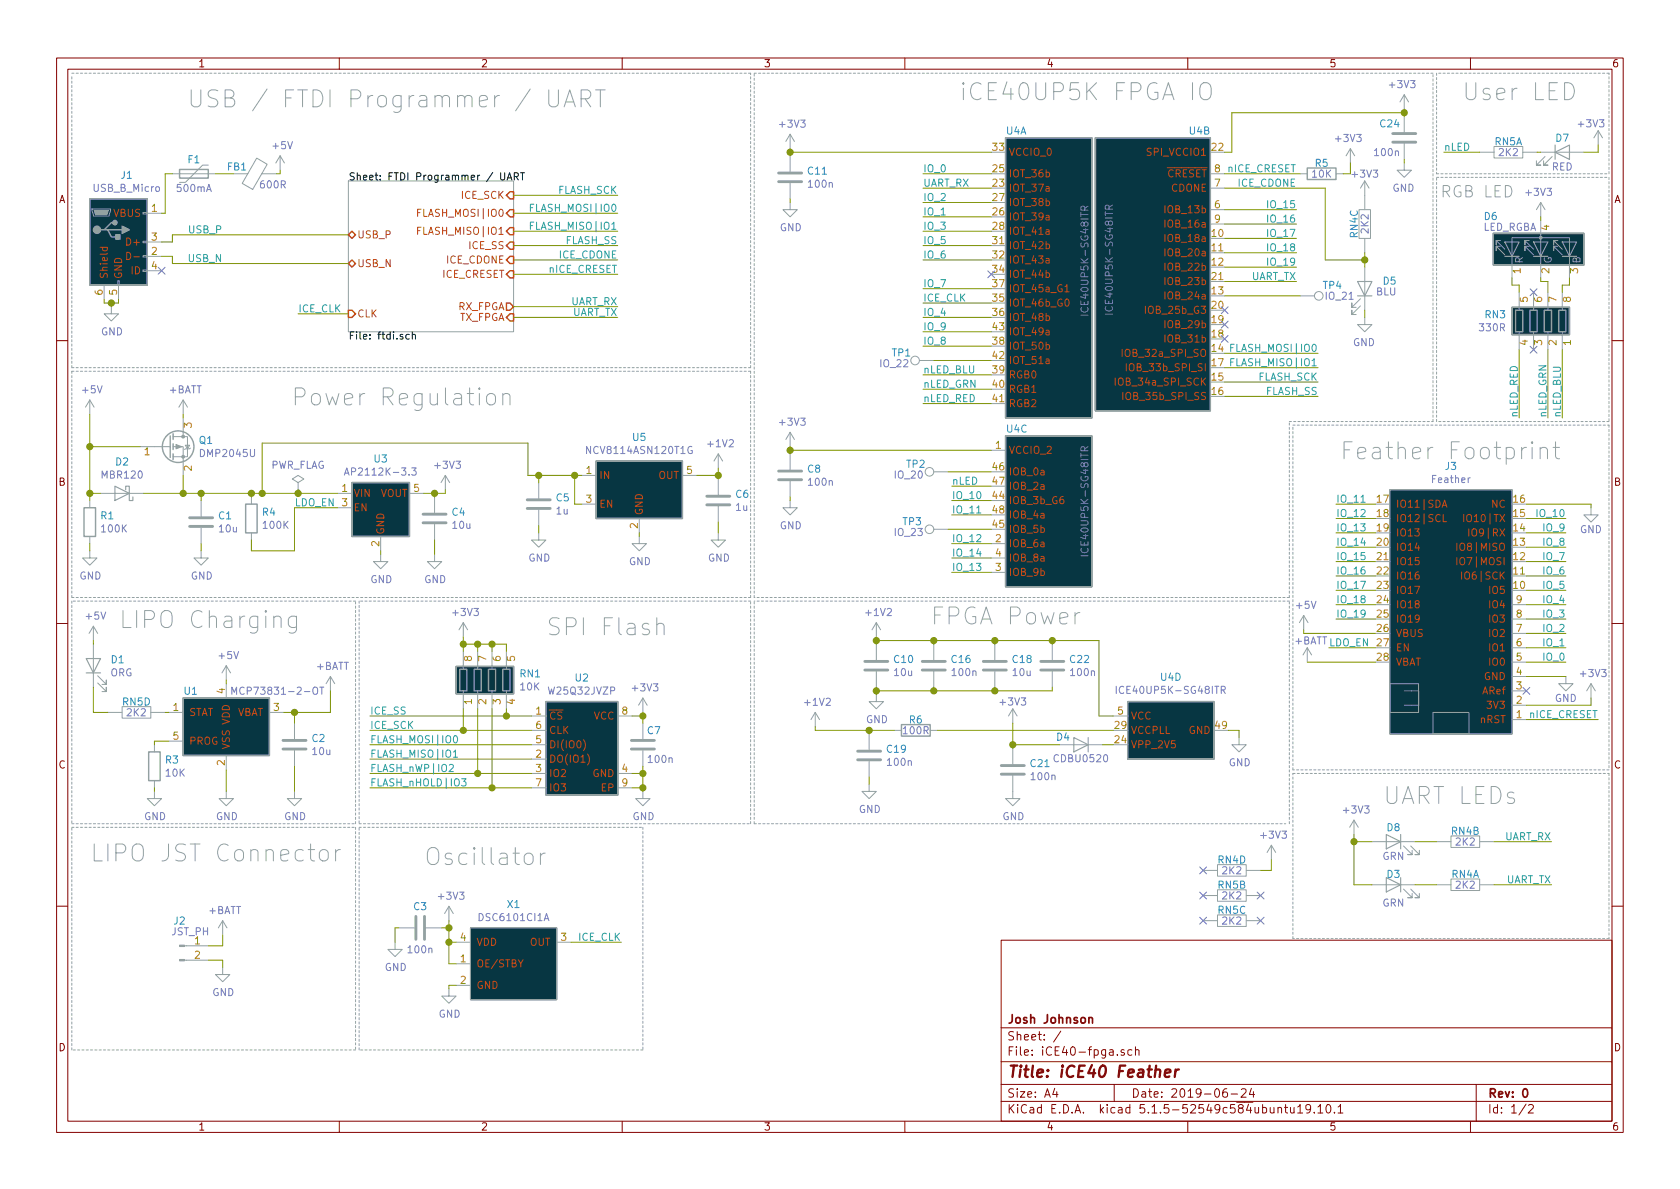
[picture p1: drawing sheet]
<svg xmlns="http://www.w3.org/2000/svg" width="297mm" height="210mm" viewBox="0 0 297 210" stroke-linecap="round" stroke-linejoin="round" font-family="sans-serif">
<g fill="none" stroke="#840000" stroke-width=".18">
<path d="M10 10.3h277v189.9h-277zM12 12.2h273v186.1h-273zM60 10.3v1.9M110 10.3v1.9M160 10.3v1.9M210 10.3v1.9M260 10.3v1.9M10 60.2h2M285 60.2h2M10 110.3h2M285 110.3h2M10 160.2h2"/>
<path d="M177 166.3h108v32h-108zM285 160.2h2M60 198.3v1.9M110 198.3v1.9M160 198.3v1.9M177 194.8h108M177 191.8h108M177 187.8h108M177 181.8h108M186.5 192.5l-.4 1h1M186.8 193v1M187.6 182.3l-1.3 2"/>
<path d="M197 191.8v3M197.6 186.5v.1M198.8 185.7l-.4-.1-.2 .2 .1 .2 .5 .2v.3h-.6M200.1 185.7l-.4-.1-.3 .3 .1 .6 .2 .1 .4-.1M200.8 185.7l.2-.1 .3 .1 .1 .9M200.8 185.1v1.5M210 198.3v1.9M216.9 192.5a.62 .62 0 0 0-.7 .7l.1 .7 .2 .1 .5-.1v-.5l-.1-.2-.4-.1-.3 .3M217.7 193.5h1.1M219.5 192.7l.2-.2h.3l.3 .2v.3v.2l-.9 .8h.9M221.3 192.5l-.4 1h.9M221.6 193v1"/>
<path d="M226 196l.2-.2 .3 .1 .1 .9M227.1 195.8h.6M227.3 195.3v1.3l.4 .2M228.2 195.8v.9l.4 .1 .2-.1M228.8 195.8v1M229.4 195.8l.5-.5v1.5M229.4 196.8h.9M231.7 196l-.1 .2a.48 .48 0 0 1-.7-.1v-.6a.48 .48 0 0 1 .7-.1v.1a1.19 1.19 0 0 1-.2 1.2l-.4 .1M232.4 196.7v.1M233 195.8l.5-.5v1.5M233 196.8h.9M234.6 195.4l.2-.1a.8 .8 0 0 1 .5 .8 .8 .8 0 0 1-.5 .7 1 1 0 0 1-.2-1.4z"/>
<path d="M235.9 196.7v.1M236.6 195.8l.4-.5v1.5M236.6 196.8h.8M260 198.3v1.9M261 191.8v6.5M269.8 195.2l-1.2 2M270.3 195.5l.2-.2h.3l.3 .5-.9 1h.9"/>
</g>
<path d="M192.5 180.1l.2-.2 .4 .1 .1 .9M269.4 192.7l.2-.2a.8 .8 0 0 1 .5 .8 .8 .8 0 0 1-.5 .7l-.2-.1-.2-.4z" fill="none" stroke="#840000" stroke-width=".3"/>
<path d="M206 189.8l.9-.2v-.4h-.8l-.2 1 .3 .2 .6-.1M207.9 189.1l-.2 1.3M208.4 189.1a.54 .54 0 0 0-.6 .4" fill="none" stroke="#840000" stroke-width=".41"/>
<g fill="none" stroke="#93a1a1" stroke-width=".18">
<path d="M97 15.9v2.4l.2 .3 .4 .3h.6l.4-.3 .1-.3v-2.4M99.7 18.9l1-3 1 3M100 18h1.4M102.7 17.5h1.2a.82 .82 0 0 0 .6-.8 .82 .82 0 0 0-.6-.8h-1.2v3M103.5 17.5l.9 1.4M105.3 15.9h1.7M106.1 15.9v3M212.3 15.1l.6-.5a1.02 1.02 0 0 1 1.2 1v1a1 1 0 0 1-1 1.1 1 1 0 0 1-1-1.1v-1zM248.3 16.8l.7 1.2M248.3 16.8v2.5M248.3 16.8l-.8 1.2M276.6 14.6a1.56 1.56 0 0 1 1.6 .8 1.56 1.56 0 0 1-.1 1.8l-.3 .3-.5 .1h-.7z"/>
<path d="M16.3 37h3.3v.2l-.3 1h-2.8zM25.3 37.6h.7v.2h-.7zM26 37.7h2.6M30.5 30.7h7.6M36.8 29.2h-1l-3 3.1h-1.1M41.3 30.7h2.5M45.4 28l1.8 1.1-2.5 4.4-1.9-1.1zM46.3 30.7h2.6M49.5 27.6l-.7 1.2M49.5 27.6v2.5M49.5 27.6l.8 1.2M61.6 32h29.2v26.7h-29.2z"/>
<path d="M139.7 35.8v1.3h1.3l-1.3 1.2-1.3-1.2h1.3M139.7 23.7v2.6M139.7 27.6v2.7M139.7 32.4v2.8M139.7 23.7l-.8 1.3M139.7 23.7l.8 1.3M214 30.7h2.5M214 37.1h2.5M214 33.3h2.5M214 39.6h2.5M229.9 30.7h1.2M236.2 30.7h1.3"/>
<path d="M238.8 26.3l.7 1.3M238.8 26.3v2.5M238.8 26.3l-.8 1.3M240.3 37.1h2v5.1h-2zM241.3 32v5.1M241.3 32l.8 1.3M241.3 32l-.8 1.3M248.3 28.8v1.3h-1.3l1.3 1.3 1.3-1.3h-1.3M248.3 20.6v2.8M248.3 25.4v2.8M261.6 26.9h2.6M264.2 25.9h5v2h-5z"/>
<path d="M269.2 26.9h2.6M272.4 26.9h7.6M272.4 35.8v2.5M272.4 39v10.1M272.4 35.8l.8 1.3M272.4 35.8l-.7 1.3M273.2 27.7l-1.5 1.5h.7h-.7v-.8M274.4 27.7l-1.5 1.5h.8h-.8v-.8M282.6 23.1l-.8 1.3M282.6 23.1v2.5M282.6 23.1l.7 1.3M18.4 50.4v2.6"/>
<path d="M19.7 54.2v1.3h1.3l-1.3 1.3-1.3-1.3h1.3M20.8 49.7h.3v.7h-.3zM21 50.4v2.6M25.3 47.7h.7v.3h-.7zM25.3 45.2h.7v.3h-.7zM25.3 42.7h.7v.2h-.7zM26 45.3h2.6M26 42.8h2.6M26 47.9h2.6M229.9 52.3h2.5M240.5 54.1l-1.5 1.5v-.7v.7h.8M240.5 52.8l-1.5 1.6v-.8v.8h.8"/>
<path d="M241.3 56.1v1.3h-1.3l1.3 1.3 1.3-1.3h-1.3M241.3 42.2v2.5M241.3 47.2v7.7M265.3 43.6h-.8v.7v-.7l1.6 1.5M265.3 42.5h-.8v.8v-.8l1.6 1.6M266.1 42.8h.1M267.3 49.1v-7.1h10.2v7.1M268.6 51.7v3.2M268.6 58.7v3.1M270.4 43.6h-.8v.7v-.7l1.5 1.5M270.4 42.5h-.8v.8v-.8l1.5 1.6M271.1 51.7v3.2"/>
<path d="M271.1 58.7v3.1M273.7 51.7v3.2M273.7 58.7v3.1M275.5 43.6h-.8v.7v-.7l1.5 1.5M275.5 42.5h-.8v.8v-.8l1.5 1.6M276.2 51.7v3.2M276.2 58.7v3.1M15.9 70.7v2.6M15.9 70.7l-.8 1.3M15.9 70.7l.7 1.3M24.8 79h5.3M30.6 79h1.8v5.1"/>
<path d="M30.6 77.2h2.5v3.6h-2.5M32.4 70.7l-.8 1.3M32.4 70.7v2.6M32.4 73.9v3.3M32.4 70.7l.7 1.3M32.8 78.7h.7l-.4 .7zM33.7 79.2l-.2 .2h-.7l-.2 .1M86.2 69.9a.81 .81 0 0 1 .8-.3 .81 .81 0 0 1 .6 .6v.8a.81 .81 0 0 1-.8 .6 .81 .81 0 0 1-.8-.6v-.8zM88.9 69.9a.74 .74 0 0 1 1.3 .1v1.6M88.9 69.6v2M139.7 76.4v2.6M139.7 76.4l-.8 1.3"/>
<path d="M139.7 76.4l.8 1.3M162.6 63.7h2.5M175.3 79.6h2.5M270.9 78.1l-.2 .2 .2 .1 .1-.1-.1-.2v.3M270.9 79.1v2M272.3 79.4a.76 .76 0 0 1 1.3 .1v1.6M272.3 79.1v2M274.6 79.1h1.1M275 78.1v2.6l.2 .3 .5 .1M15.9 97.4v1.3h1.2l-1.2 1.2-1.3-1.2h1.3M15.9 88.5v1.3M15.9 94.9v1.2"/>
<path d="M17.8 87.2h7.6M35.6 97.4v1.3h1.2l-1.2 1.2-1.3-1.2h1.3M35.6 88.5v2.8M35.6 93.3v2.8M44.4 87.9v1.2M44.4 94.2v1.3M52.7 85.3l1-.6-1-.6-1 .6 1 .6v1.3M52.7 86.6h.1M59.7 87.2h2.5M59.7 89.8h2.5M67.3 98v1.3h1.3l-1.3 1.3-1.3-1.3h1.3M67.3 94.9v2.5"/>
<path d="M72.4 87.2h2.5M76.8 98v1.3h1.3l-1.3 1.3-1.2-1.3h1.2M76.8 87.9v2.8M76.8 92.7v2.8M78.7 84.1l-.7 1.2M78.7 84.1v2.5M78.7 84.1l.8 1.2M95.2 94.2v1.3h1.3l-1.3 1.3-1.2-1.3h1.2M95.2 85.3v2.8M95.2 90.2v2.8M102.9 84.1h2.5M102.9 89.1h2.5"/>
<path d="M113 94.9v1.2h1.3l-1.3 1.3-1.2-1.3h1.2M113 91.7v2.5M120.6 84.1h2.6M127 94.2v1.3h1.3l-1.3 1.3-1.3-1.3h1.3M127 80.3l-.8 1.2M127 80.3v2.5M127 84.7v2.8M127 89.5v2.8M127 80.3l.8 1.2M139.7 88.5v1.3h1.3l-1.3 1.3-1.3-1.3h1.3M139.7 80.3v2.8M139.7 85.1v2.8"/>
<path d="M165.1 83.4h2.5M165.1 93.6h2.5M175.3 96.1h2.5M175.3 98.7h2.5M245.7 86.6h21.6v43.2h-21.6zM281.3 89.8v1.3h1.3l-1.3 1.2-1.3-1.2h1.3M16.5 110.7l-.8 1.3M16.5 110.7v2.6M16.5 113.9v7.6M16.5 110.7l.8 1.3M17.3 119.5l1.5 1.5v-.7v.7h-.8M40 117.7v2.6"/>
<path d="M40 117.7l-.8 1.3M40 117.7l.8 1.3M52.4 109v2.4a.84 .84 0 0 1-1.3 .4M52.4 109.1a.96 .96 0 0 0-1.3 .1l-.1 .3v.9l.1 .3a.96 .96 0 0 0 1.3 .1M58.4 119.6l-.7 1.3M58.4 119.6v2.6M58.4 119.6l.8 1.3M81.9 110.1l-.7 1.3M81.9 110.1v2.5M81.9 115.2v3.2M81.9 110.1l.8 1.3M84.5 115.2v3.2"/>
<path d="M87 115.2v3.2M89.5 115.2v3.2M116.1 110.5a.76 .76 0 0 1 1.3 .2v1.5M116.1 109.2v3M154.9 110.1l-.7 1.3M154.9 110.1v2.5M154.9 113.9v2.8M154.9 118.7v2.8M154.9 110.1l.8 1.3M165.1 113.9v2.8M165.1 118.7v2.8M175.3 101.2h2.5"/>
<path d="M175.9 113.9v2.8M175.9 118.7v2.8M186.1 113.9v2.8M186.1 118.7v2.8M190.9 108.3a.82 .82 0 0 0-.8 .6M230.5 108.8l-.8 1.3M230.5 108.8v2.6M230.5 108.8l.8 1.3M231.1 114.5l-.7 1.3M231.1 114.5v2.6M231.1 114.5l.8 1.3M267.3 119.6h2.6"/>
<path d="M267.3 117.1h2.6M267.3 114.5h2.6M267.3 112h2.6M267.3 109.5h2.6M267.3 106.9h2.6M276.9 119.6v1.3h1.2l-1.2 1.3-1.3-1.3h1.3M17.3 120.8l1.5 1.5v-.8v.8h-.8M19 126h2.6M21.6 125h5.1v2h-5.1zM26.7 126h2.5M27.3 139.9v1.3h1.3l-1.3 1.3-1.3-1.3h1.3M27.3 131.7v1.3"/>
<path d="M27.3 138v1.3M29.8 126h2.6M29.8 131.1h2.6M40 139.9v1.3h1.3l-1.3 1.3-1.3-1.3h1.3M40 120.9v2.5M40 133.6v2.5M47.6 126h2.6M52.1 139.9v1.3h1.2l-1.2 1.3-1.3-1.3h1.3M52.1 127.9v2.8M52.1 132.7v2.8M81.9 122.2v3.1M84.5 122.2v3.1"/>
<path d="M87 122.2v3.1M89.5 122.2v3.1M94 126.6h2.5M94 134.2h2.5M94 136.8h2.5M94 131.7h2.5M94 129.2h2.5M94 139.3h2.5M109.2 126.6h2.6M109.2 136.8h2.6M109.2 139.3h2.6M113.7 139.9v1.3h1.2l-1.2 1.3-1.3-1.3h1.3"/>
<path d="M113.7 123.4v2.6M113.7 127.9v2.8M113.7 132.7v2.8M113.7 123.4l-.8 1.3M113.7 123.4l.7 1.3M144.1 126l-.7 1.2M144.1 126v2.5M144.1 126l.8 1.2M153.7 138.7v1.2h1.2l-1.2 1.3-1.3-1.3h1.3M153.7 129.8v2.8M153.7 134.6v2.8M154.9 122.8v1.3h1.3l-1.3 1.2-1.2-1.2h1.2"/>
<path d="M158.1 129.2h1.3M164.5 129.2h1.2M179.1 137.2v4h1.2l-1.2 1.3-1.3-1.3h1.3M179.1 125.3v2.6M179.1 132.3v2.8M179.1 125.3l-.8 1.3M179.1 125.3l.7 1.3M187.3 131.7h7.6M196.8 126.6h2.6M219.1 130.4v1.3h1.2l-1.2 1.3-1.3-1.3h1.3M245.7 120.9h5.1v5.1h-5.1zM248.3 122.2h2.5v2.5h-2.5"/>
<path d="M253.4 126h6.3v3.8h-6.3zM267.3 124.7h2.6M267.3 122.2h2.6M267.3 127.2h2.6M281.3 120.9l-.8 1.3M281.3 120.9v2.5M281.3 120.9l.8 1.3M56.6 150.5a.81 .81 0 0 1 .8-.3 .81 .81 0 0 1 .6 .6v.9a.81 .81 0 0 1-.7 .6 .81 .81 0 0 1-.8-.6v-.9zM59.3 150.2v2M60.2 150.2a.77 .77 0 0 0-.9 .6M92.8 151.1a.81 .81 0 0 1 .8-.2 .81 .81 0 0 1 .7 .6v.8a.81 .81 0 0 1-.8 .6 .81 .81 0 0 1-.8-.6v-.8zM95.6 150.9v2"/>
<path d="M96.4 150.9a.77 .77 0 0 0-.8 .6M212.7 153.9h2.6M212.7 158.4h2.6M215.3 152.9h5v2h-5zM215.3 157.3h5v2.1h-5zM220.3 153.9h2.6M220.3 158.4h2.6M224.8 149.5l-.8 1.2M224.8 149.5v2.5M224.8 149.5l.8 1.2M239.4 145l-.8 1.3M239.4 145v2.6"/>
<path d="M239.4 145l.8 1.3M242.6 156.5h7.6M242.6 148.8h7.6M248.2 157.2l1.5 1.5h-.8h.8v-.7M248.2 149.6l1.5 1.5h-.8h.8v-.7M249.4 157.2l1.6 1.5h-.8h.8v-.7M249.4 149.6l1.6 1.5h-.8h.8v-.7M254 156.5h2.5M254 148.8h2.5M256.5 147.8h5.1v2.1h-5.1zM256.5 155.4h5.1v2.1h-5.1zM261.6 156.5h2.6"/>
<path d="M261.6 148.8h2.6M32.6 169.8h4.2M32.6 167.3h4.2M39.4 171.1v1.2h1.2l-1.2 1.3-1.3-1.3h1.3M39.4 162.8l-.8 1.3M39.4 162.8v2.5M39.4 162.8l.7 1.3M69.8 166.6v1.3h1.3l-1.3 1.3-1.2-1.3h1.2M70.5 164.1h2.8M75.3 164.1h2.8M79.4 174.9v1.2h1.2l-1.2 1.3-1.3-1.3h1.3M79.4 160.3l-.8 1.2"/>
<path d="M79.4 160.3v2.5M79.4 160.3l.7 1.2M80.6 170.4h2.6M80.6 174.2h2.6M80.6 166.6h2.6M83.2 164.1h15.2v12.7h-15.2zM98.4 166.6h2.6M212.7 162.8h2.6M215.3 161.8h5v2h-5zM220.3 162.8h2.6"/>
<circle cx="233.2" cy="52.3" r=".76"/>
<circle cx="161.8" cy="63.7" r=".76"/>
<circle cx="164.3" cy="83.4" r=".76"/>
<circle cx="164.3" cy="93.6" r=".76"/>
</g>
<path d="M88.5 30.6v1l.2 .2h.3l.2-.2v-1M89.7 31.8l.4-1.2 .4 1.2M89.8 31.5h.6M90.9 31.2h.6l.1-.5-.2-.1h-.5v1.2M91.2 31.2l.4 .6M92 30.6h.7M92.4 30.6v1.2M72.4 59.2l-.4-.1-.2 .3 .1 .5h.5M72.9 59.3l.2-.2 .3 .1 .1 .8M72.9 58.7v1.3" fill="none" stroke="#000" stroke-width=".18"/>
<path d="M90.2 33.9h.6v1.3h-.6l-.7-.7zM90.2 37.1h.6v1.2h-.6l-.7-.6zM61.6 54.9h.6l.7 .6-.7 .6h-.6zM61.6 41.5l.6-.6 .7 .6-.7 .7zM62.2 46l.7 .6-.7 .6-.6-.6zM89.5 53.6h.7l.6 .6-.6 .7h-.7zM90.2 55.5h.6v1.3h-.6l-.7-.7zM90.2 40.3h.6v1.2h-.6l-.7-.6zM90.2 42.8h.6v1.3h-.6l-.7-.7zM90.2 45.3h.6v1.3h-.6l-.7-.6zM90.2 47.9h.6v1.2h-.6l-.7-.6z" fill="none" stroke="#cb4b16" stroke-width=".25"/>
<g fill="none" stroke="#cb4b16" stroke-width=".18">
<path d="M73.8 37.6h.4M74.4 37h-.6v1.3M17.7 43.7h1.3M18.2 43.7l-.1 .4 .3 .2 .5-.1v-.5M22.4 44.6a.64 .64 0 0 1 .7 .7 .64 .64 0 0 1-.7 .6zM23.7 45.4h.9M73.8 40.8h.4M74.4 40.2h-.6v1.2M188.3 51.6h.7M197.2 66.8v1.3M198.4 61.8v1.2M198.5 69.4v1.3"/>
<path d="M199.1 64.3v1.3M255 89.7l.4-1.3 .4 1.3M255.1 89.4h.6M255.2 91v1.2h.6M257.6 96.1v1.2M257.6 98.6v1.3M258.8 91v1.2M259.7 93.5v1.3M258.4 101.1v1.3M103.1 130.8a1.47 1.47 0 0 1 0 1.9M103.9 133.3a1.47 1.47 0 0 1 0 2M91.6 169.7l.5 .7 .4-.7"/>
</g>
<g fill="none" stroke="#93a1a1" stroke-width=".2">
<path d="M275 26.9l2.5-1.3v2.6zM275 25.6v2.6M240 49.8h2.6l-1.3 2.5zM240 52.3h2.6M266.1 42.8h2.5l-1.3 2.5zM266.1 45.3h2.5M271.1 42.8h2.6l-1.3 2.5zM271.1 45.3h2.6M276.2 42.8h2.6l-1.3 2.5zM276.2 45.3h2.6M20.3 86l2.6 1.2-2.6 1.3zM22.2 86.6v-.6h.7v2.5h.6v-.6"/>
<path d="M15.2 116.5h2.6l-1.3 2.5zM15.2 119h2.6M189.9 130.4l2.5 1.3-2.5 1.3zM192.4 130.4v2.6M245.1 155.2l2.5 1.3-2.5 1.2zM245.1 147.6l2.5 1.2-2.5 1.3zM247.6 147.6v2.5M247.6 155.2v2.5"/>
</g>
<g fill="none" stroke="#93a1a1" stroke-width=".51">
<path d="M137.7 32.1h4M137.7 30.6h4M246.3 25.1h4M246.3 23.6h4M33.5 93.1h4.1M33.5 91.6h4.1M74.8 92.5h4.1M74.8 90.9h4.1M93.2 89.9h4.1M93.2 88.4h4.1M125 89.3h4M125 87.8h4"/>
<path d="M137.7 84.8h4M137.7 83.3h4M152.9 118.5h4.1M152.9 117h4.1M163.1 118.5h4M163.1 117h4M173.9 118.5h4M173.9 117h4M184 118.5h4.1M184 117h4.1M50 132.5h4.1M50 130.9h4.1"/>
<path d="M111.6 132.5h4.1M111.6 130.9h4.1M151.6 134.4h4.1M151.6 132.8h4.1M177 136.9h4.1M177 135.4h4.1M73.5 162v4.1M75.1 162v4.1"/>
</g>
<g fill="#073642" stroke="#073642" stroke-width=".18">
<path d="M96.5 124.1h12.7v16.5h-12.7z"/>
<path d="M245.7 86.6h21.6v43.2h-21.6z"/>
<path d="M264 41.3h16v5.6h-16z"/>
<path d="M193.7 24.4h20.3v48.2h-20.3z"/>
<path d="M199.4 124.1h15.2v10.1h-15.2z"/>
<path d="M177.8 77.1h15.2v26.7h-15.2z"/>
<path d="M32.4 123.4h15.2v10.2h-15.2z"/>
<path d="M83.2 164.1h15.2v12.7h-15.2z"/>
<path d="M267.3 54.4h10.2v4.8h-10.2z"/>
<path d="M177.8 24.4h15.2v49.5h-15.2z"/>
<path d="M62.2 85.3h10.2v9.6h-10.2z"/>
<path d="M105.4 81.5h15.2v10.2h-15.2z"/>
<path d="M15.9 35.2h10.1v15.2h-10.1z"/>
<path d="M80.6 117.9h10.2v4.8h-10.2z"/>
</g>
<g fill="none" stroke="#93a1a1" stroke-width=".25">
<path d="M15.9 35.2h10.1v15.2h-10.1zM20.3 39.4h-.6l-1.3 1.2h-.6M31.7 30h5.1v1.5h-5.1zM177.8 24.4h15.2v49.5h-15.2zM193.7 24.4h20.3v48.2h-20.3zM231.1 29.7h5.1v2h-5.1zM18.4 40.6h.6l.7 1.3h1.3M19 40.6h2.6M264 41.3h16v5.6h-16zM267.3 54.4h10.2v4.8h-10.2zM268 54.9h1.2v3.8h-1.2zM270.5 54.9h1.3v3.8h-1.3z"/>
<path d="M273 54.9h1.3v3.8h-1.3zM275.6 54.9h1.3v3.8h-1.3zM30.1 77.1v3.8M30.6 76.7v1M30.6 78.5v1M177.8 77.1h15.2v26.7h-15.2zM14.9 89.8h2v5.1h-2zM30.6 80.3v1M43.4 89.1h2.1v5.1h-2.1zM62.2 85.3h10.2v9.6h-10.2zM105.4 81.5h15.2v10.2h-15.2zM80.6 117.9h10.2v4.8h-10.2z"/>
<path d="M81.3 118.4h1.2v3.8h-1.2zM83.8 118.4h1.3v3.8h-1.3zM86.4 118.4h1.2v3.8h-1.2zM88.9 118.4h1.3v3.8h-1.3zM26.3 133h2v5h-2zM32.4 123.4h15.2v10.2h-15.2zM96.5 124.1h12.7v16.5h-12.7zM159.4 128.1h5.1v2.1h-5.1zM199.4 124.1h15.2v10.1h-15.2z"/>
<circle cx="31.5" cy="79" r="2.79"/>
</g>
<g fill="#93a1a1" stroke="#93a1a1" stroke-width=".18">
<path d="M16.6 37.2h2.6l-.3 .8h-2z"/>
<path d="M31.7 169.7h.9v.2h-.9z"/>
<path d="M31.7 167.1h.9v.3h-.9z"/>
<path d="M31.1 78.6l1 .4-1 .4z"/>
<circle cx="272.4" cy="42" r=".25"/>
<circle cx="32.4" cy="80.8" r=".25"/>
<circle cx="32.4" cy="77.2" r=".25"/>
</g>
<g fill="none" stroke="#6c71c4" stroke-width=".18">
<path d="M191.8 37.2l-.1-.7h-.5l-.1 .2v.5h1.3M192.4 36.4l-.6 .4M196.1 37l-.1-.6-.4-.1-.2 .2v.5h1.3M196.7 36.3l-.6 .4M28 47.3l1.2 1.2M29.2 47.3l-1.2 1.2M174.7 47.9l1.2 1.2M175.9 47.9l-1.2 1.2M191.1 55.7h1.3M195.4 55.5h1.3M215.9 56.8l1.2 1.2M215.9 54.2l1.2 1.3"/>
<path d="M215.9 59.3l1.2 1.2M217.1 56.8l-1.2 1.2M217.1 54.2l-1.2 1.3M217.1 59.3l-1.2 1.2M270.5 51.1l1.3 1.2M271.8 51.1l-1.3 1.2M122.3 79a.59 .59 0 0 0-.7 .6 .59 .59 0 0 0 .7 .6l.1-.5h-.3M191.8 79.7l-.1-.6-.5-.1-.1 .2v.5h1.3M192.4 79l-.6 .4M270.5 61.2l1.3 1.3M271.8 61.2l-1.3 1.3M60.9 84l.4-1.3 .4 1.3"/>
<path d="M61 83.7h.6M72.8 82.7h.8l-.4 .5 .3 .2v.5l-.1 .1-.6-.1M191.1 98.3h1.3M41 122.8v-1.3l.4 .9 .4-.9v1.3M56.5 121.5h.8M56.9 121.5v1.3M197.4 121.4v1.2M215.9 122h.6l.1-.5-.2-.1h-.5v1.2M216.2 122l.4 .6M269.3 121.6l1.2 1.2M270.5 121.6l-1.2 1.2M212.1 153.3l1.2 1.2"/>
<path d="M212.1 157.8l1.2 1.2M213.3 153.3l-1.2 1.2M213.3 157.8l-1.2 1.2M222.3 157.8l1.2 1.2M223.5 157.8l-1.2 1.2M212.1 162.2l1.2 1.2M213.3 162.2l-1.2 1.2M222.3 162.2l1.2 1.2M223.5 162.2l-1.2 1.2"/>
</g>
<g fill="#93a1a1" stroke="#93a1a1" stroke-width=".25">
<path d="M20.4 41.5h.8v.8h-.8z"/>
<path d="M21.6 40l1.3 .6-1.3 .7z"/>
<circle cx="17.1" cy="40.6" r=".63"/>
<circle cx="20.3" cy="39.4" r=".38"/>
</g>
<g fill="none" stroke="#93a1a1" stroke-width=".18" stroke-dasharray=".4 .4">
<path d="M12.7 12.9h120M12.7 13.6v51.4M133.3 12.9h120.1M254 12.9v17.8M284.5 12.9h-30.5M254 31.4h30.5M254 30.7h30.5M284.5 31.4v43.1M284.5 30.7v-17.8M12.7 65.7v40M12.7 65.7h120M12.7 65h120"/>
<path d="M132.7 65.7v40M132.7 65v-52.1M228 74.5h25.4M228.6 75.2h55.9M253.4 74.5v-61.6M254 74.5v-43.1M284.5 74.5h-30.5M284.5 75.2v60.9M12.7 106.3v39.4M62.9 106.3h-50.2M63.5 106.3v39.4M132.7 105.7h-120"/>
<path d="M132.7 106.3h-69.2M133.3 105.7v-92.8M228 105.7h-94.7M228 105.7v-31.2M228 106.3h-94.7M228.6 136.8h55.9M228.6 136.1v-60.9M284.5 136.8v29.2M284.5 136.1h-55.9M12.7 145.7h50.2M12.7 146.3h50.2M62.9 146.3v39.4"/>
<path d="M62.9 145.7v-39.4M63.5 146.3h50.2M63.5 145.7h69.2M113.7 146.3v39.4M132.7 145.7v-39.4M133.3 145.7h94M133.3 145.7v-39.4M228 145.7v-39.4M228.6 166v-29.2M284.5 166h-55.9M12.7 185.7v-39.4M62.9 185.7h-50.2"/>
<path d="M63.5 185.7v-39.4M113.7 185.7h-50.2"/>
</g>
<g fill="none" stroke="#859900" stroke-width=".18">
<path d="M248.3 19.3v1.3M248.3 19.9h-30.5v7h-1.3M30.5 30.7h-1.3v7h-.6M38.1 30.7h3.2M49.5 30.1v.6h-.6M90.8 34.5h18.4M90.8 37.7h18.4M139.7 26.3v1.3M139.7 35.2v.6M139.7 26.9h35.6M163.2 30.7h12.1M163.2 33.3h12.1"/>
<path d="M163.2 35.8h12.1M163.2 38.3h12.1M216.5 30.7h13.4M216.5 33.3h17.8v12.7h7M216.5 37.1h12.7M216.5 39.6h12.7M238.8 28.8v1.9h-1.3M248.3 28.2v.6M255.3 26.9h6.3M271.8 26.9h.6M272.4 38.3v.7M282.6 25.6v1.3h-2.6"/>
<path d="M18.4 53v.6h2.6v-.6M19.7 53.6v.6M28.6 45.3h1.9v1.3h31.1M52.7 55.5h8.9M61.6 41.5h-31.1v1.3h-1.9M90.8 56.1h18.4M90.8 54.2h18.4M90.8 46h18.4M90.8 43.4h18.4M90.8 40.9h18.4M90.8 48.5h18.4M163.2 56.1h12.1"/>
<path d="M163.2 46h12.1M163.2 43.4h12.1M163.2 40.9h12.1M163.2 51h12.1M163.2 58.7h12.1M163.2 53.6h12.1M216.5 49.8h12.7M216.5 52.3h13.4M216.5 42.2h12.7M216.5 44.7h12.7M216.5 47.2h12.7M241.3 44.7v2.5"/>
<path d="M241.3 54.9v1.2M267.3 49.1v1.3h1.3v1.3M272.4 49.1v.7h1.3v1.9M277.5 49.1v1.3h-1.3v1.3M15.9 79h8.9M15.9 73.3v15.2M32.4 73.3v.6M139.7 79.6h35.6M139.7 79v1.3M163.2 61.2h12.1M163.2 71.4h12.1M163.2 68.8h12.1"/>
<path d="M163.2 66.3h12.1M165.1 63.7h10.2M216.5 65h16.5M216.5 70.1h16.5M216.5 62.5h16.5M216.5 67.6h16.5M268.6 61.8v12.1M273.7 61.8v12.1M276.2 61.8v12.1M15.9 87.2h1.9M15.9 96.1v1.3M25.4 87.2h34.3"/>
<path d="M32.4 84.1v3.1M35.6 87.2v1.3M35.6 96.1v1.3M44.4 87.2v.7M52.7 86.6v.6M59.7 89.8h-7.6v7.6h-7.7v-1.9M67.3 97.4v.6M76.8 87.2v.7M76.8 95.5v2.5M78.7 86.6v.6h-3.8M95.2 84.1v1.2M95.2 93v1.2"/>
<path d="M101.6 84.1v5h1.3M102.9 84.1h-9.6v-5.7h-46.9v8.8M113 94.2v.7M123.2 84.1h3.8M127 82.8v1.9M127 92.3v1.9M139.7 87.9v.6M167.6 83.4h7.7M167.6 93.6h7.7M168.3 98.7h7M168.3 88.5h7M168.3 86h7"/>
<path d="M168.3 91.1h7M168.3 96.1h7M236.2 89.1h7M236.2 94.2h7M236.2 96.8h7M236.2 91.7h7M236.2 99.3h7M269.9 89.1h11.4v.7M269.9 94.2h7M269.9 96.8h7M269.9 91.7h7M269.9 99.3h7"/>
<path d="M16.5 113.3v.6M81.9 113.9h7.6v1.3M81.9 112.6v2.6M84.5 113.9v1.3M87 113.9v1.3M154.9 113.3h39.4v13.3h2.5M154.9 112.6v1.3M165.1 113.3v.6M168.3 101.2h7M175.9 113.3v.6M186.1 113.3v.6M230.5 111.4v.6h12.7"/>
<path d="M231.1 117.1h12.1M234.9 114.5h8.3M236.2 109.5h7M236.2 101.8h7M236.2 104.4h7M236.2 106.9h7M269.9 117.1h7M269.9 114.5h7M269.9 112h7M269.9 109.5h7M269.9 101.8h7M269.9 104.4h7"/>
<path d="M269.9 106.9h7M269.9 119.6h7M16.5 121.5v4.5h2.5M27.3 139.3v.6M29.2 126h.6M29.8 131.1h-2.5v.6M40 120.3v.6M40 136.1v3.8M52.1 126v1.9M52.1 135.5v4.4M58.4 122.2v3.8h-8.2M65.4 129.2h28.6"/>
<path d="M65.4 126.6h28.6M65.4 136.8h28.6M65.4 139.3h28.6M65.4 134.2h28.6M65.4 131.7h28.6M81.9 125.3v3.9M84.5 125.3v11.5M87 125.3v14M89.5 125.3v1.3M111.8 126.6h1.9M111.8 136.8h1.9M111.8 139.3h1.9"/>
<path d="M113.7 126v1.9M113.7 135.5v4.4M144.1 128.5v.7h14M153.7 129.2v.6M153.7 137.4v1.3M154.9 121.5v1.3M165.1 121.5v.7M165.7 129.2h31.1M175.9 121.5v.7M179.1 127.9v4.4M179.1 131.7h8.2M186.1 121.5v.7h-31.2"/>
<path d="M194.9 131.7h1.9M217.2 129.2h1.9v1.2M269.9 127.2h12.7M281.3 123.4v1.3h-11.4M224.8 152v1.9h-1.9M239.4 148.8h3.2M239.4 147.6v8.9h3.2M250.2 148.8h3.8M250.2 156.5h3.8M264.2 148.8h10.1M264.2 156.5h10.1M36.8 169.8h2.6v1.3"/>
<path d="M39.4 165.3v2h-2.6M70.5 164.1h-.7v2.5M78.1 164.1h1.3M79.4 162.8v7.6h1.2M79.4 166.6h1.2M80.6 174.2h-1.2v.7M101 166.6h8.9"/>
</g>
<g fill="none" stroke="#2aa198" stroke-width=".18">
<path d="M93.8 36.7h.4M93.8 39.9h.4M94.4 36.1h-.6v1.3M94.4 39.3h-.6v1.3M217.6 64h.4M217.6 61.5h.4M218.2 63.4h-.6v1.3M218.2 60.9h-.6v1.2M172.7 90.7h.7M240.6 88.8h.8M79.5 135.3l.4-.1 .3 .3-.1 .2-.7 .7h.8M80.2 133l.3-.4v1.3"/>
<path d="M80.2 133.9h.7M80.3 130.2l.2-.1a.67 .67 0 0 1 .4 .6 .67 .67 0 0 1-.4 .7 .83 .83 0 0 1-.2-1.2zM81.6 137.7h.8l-.4 .5 .3 .1v.6l-.1 .1-.6-.1"/>
</g>
<g fill="#859900" stroke="#859900" stroke-width=".25">
<circle cx="46.4" cy="87.2" r=".51"/>
<circle cx="19.7" cy="53.6" r=".51"/>
<circle cx="239.4" cy="148.8" r=".51"/>
<circle cx="101.6" cy="84.1" r=".51"/>
<circle cx="139.7" cy="26.9" r=".51"/>
<circle cx="52.1" cy="126" r=".51"/>
<circle cx="52.7" cy="87.2" r=".51"/>
<circle cx="241.3" cy="46" r=".51"/>
<circle cx="15.9" cy="87.2" r=".51"/>
<circle cx="15.9" cy="79" r=".51"/>
<circle cx="32.4" cy="87.2" r=".51"/>
<circle cx="35.6" cy="87.2" r=".51"/>
<circle cx="44.5" cy="87.2" r=".51"/>
<circle cx="81.9" cy="129.2" r=".51"/>
<circle cx="89.5" cy="126.6" r=".51"/>
<circle cx="127" cy="84.1" r=".51"/>
<circle cx="179.1" cy="131.7" r=".51"/>
<circle cx="175.9" cy="113.3" r=".51"/>
<circle cx="186.1" cy="113.3" r=".51"/>
<circle cx="175.9" cy="122.2" r=".51"/>
<circle cx="165.1" cy="122.2" r=".51"/>
<circle cx="165.1" cy="113.3" r=".51"/>
<circle cx="154.9" cy="113.3" r=".51"/>
<circle cx="139.7" cy="79.6" r=".51"/>
<circle cx="154.9" cy="122.2" r=".51"/>
<circle cx="81.9" cy="113.9" r=".51"/>
<circle cx="95.3" cy="84.1" r=".51"/>
<circle cx="153.7" cy="129.2" r=".51"/>
<circle cx="76.8" cy="87.2" r=".51"/>
<circle cx="84.5" cy="113.9" r=".51"/>
<circle cx="248.3" cy="19.9" r=".51"/>
<circle cx="87" cy="113.9" r=".51"/>
<circle cx="113.7" cy="126.6" r=".51"/>
<circle cx="113.7" cy="136.8" r=".51"/>
<circle cx="79.4" cy="166.6" r=".51"/>
<circle cx="84.5" cy="136.8" r=".51"/>
<circle cx="87" cy="139.3" r=".51"/>
<circle cx="79.4" cy="164.1" r=".51"/>
<circle cx="113.7" cy="139.3" r=".51"/>
</g>
<g font-size="4.2" fill="#93a1a1">
<text x="169.5" y="17.8">iCE40UP5K FPGA IO</text>
<text x="258.4" y="17.8">User LED</text>
<text x="33" y="19">USB / FTDI Programmer / UART</text>
<text x="51.4" y="71.7">Power Regulation</text>
<text x="236.9" y="81.3">Feather Footprint</text>
<text x="21" y="111.1">LIPO Charging</text>
<text x="96.5" y="112.4">SPI Flash</text>
<text x="164.5" y="110.5">FPGA Power</text>
<text x="244.5" y="142.2">UART LEDs</text>
<text x="15.9" y="152.4">LIPO JST Connector</text>
<text x="74.9" y="153">Oscillator</text>
</g>
<text font-size="2.8" fill="#93a1a1" x="254.6" y="34.9">RGB LED</text>
<text font-size="2.8" fill="#840000" x="178" y="190.5">Title: iCE40 Feather</text>
<g font-size="2.1" fill="#840000">
<text x="178" y="184">Sheet: /</text>
<text x="178" y="181">Josh Johnson</text>
<text x="178" y="186.7">File: iCE40-fpga.sch</text>
<text x="178" y="196.9">KiCad E.D.A. kicad 5.1.5-52549c584ubuntu19.10.1</text>
<text x="178" y="194.1">Size: A4</text>
<text x="200" y="194.1">Date: 2019-06-24</text>
<text x="263" y="194.1">Rev: 0</text>
<text x="263" y="196.9">Id: 1/2</text>
</g>
<g font-size="1.8" fill="#840000">
<text x="35" y="11.9">1</text>
<text x="85" y="11.9">2</text>
<text x="135" y="11.9">3</text>
<text x="185" y="11.9">4</text>
<text x="235" y="11.9">5</text>
<text x="285" y="11.9">6</text>
<text x="10.4" y="35.9">A</text>
<text x="285.4" y="35.9">A</text>
<text x="10.4" y="85.9">B</text>
<text x="285.4" y="85.9">B</text>
<text x="10.4" y="135.9">C</text>
<text x="285.4" y="135.9">C</text>
<text x="10.4" y="185.9">D</text>
<text x="285.4" y="185.9">D</text>
<text x="35" y="199.9">1</text>
<text x="85" y="199.9">2</text>
<text x="135" y="199.9">3</text>
<text x="185" y="199.9">4</text>
<text x="235" y="199.9">5</text>
<text x="285" y="199.9">6</text>
</g>
<g font-size="1.8" fill="#6c71c4">
<text x="245.8" y="15.6">+3V3</text>
<text x="138" y="22.6">+3V3</text>
<text x="279.2" y="22.5">+3V3</text>
<text x="48.3" y="26.4">+5V</text>
<text x="236.3" y="25.1">+3V3</text>
<text x="243.2" y="27.6">100n</text>
<text x="265.1" y="27.6">2K2</text>
<text x="16.6" y="33.9">USB_B_Micro</text>
<text x="31.4" y="34">500mA</text>
<text x="46.2" y="33.3">600R</text>
<text x="143.1" y="33.2">100n</text>
<text x="232.1" y="31.4">10K</text>
<text x="239.2" y="31.4">+3V3</text>
<text x="246.2" y="33.9">GND</text>
<text x="270" y="34.6">+3V3</text>
<text x="274.4" y="30.1">RED</text>
<text x="137.9" y="40.9">GND</text>
<text x="242" y="41.2" transform="rotate(-90 242 41.2)">2K2</text>
<text x="262.1" y="40.8">LED_RGBA</text>
<text x="234.4" y="53">IO_21</text>
<text x="243.3" y="52.2">BLU</text>
<text x="17.9" y="59.3">GND</text>
<text x="192.5" y="54.9" transform="rotate(-90 192.5 54.9)">ICE40UP5K-SG48ITR</text>
<text x="196.8" y="54.7" transform="rotate(-90 196.8 54.7)">ICE40UP5K-SG48ITR</text>
<text x="261.7" y="58.6">330R</text>
<text x="155.7" y="64.9">IO_22</text>
<text x="239.2" y="61.2">GND</text>
<text x="14.7" y="69.6">+5V</text>
<text x="29.9" y="69.6">+BATT</text>
<text x="138" y="75.3">+3V3</text>
<text x="35.7" y="80.8">DMP2045U</text>
<text x="47.8" y="82.9">PWR_FLAG</text>
<text x="77" y="82.9">+3V3</text>
<text x="104.1" y="80.3">NCV8114ASN120T1G</text>
<text x="125.3" y="79.1">+1V2</text>
<text x="18.1" y="84.6">MBR120</text>
<text x="62" y="84.1">AP2112K-3.3</text>
<text x="143.1" y="85.9">100n</text>
<text x="158.2" y="84.6">IO_20</text>
<text x="253.3" y="85.4">Feather</text>
<text x="18.1" y="94.2">100K</text>
<text x="38.8" y="94.2">10u</text>
<text x="46.6" y="93.5">100K</text>
<text x="80.1" y="93.5">10u</text>
<text x="98.4" y="91">1u</text>
<text x="130.1" y="90.3">1u</text>
<text x="137.9" y="93.6">GND</text>
<text x="158.2" y="94.8">IO_23</text>
<text x="279.3" y="94.3">GND</text>
<text x="93.4" y="99.3">GND</text>
<text x="111.2" y="99.9">GND</text>
<text x="125.2" y="99.3">GND</text>
<text x="192.5" y="97.5" transform="rotate(-90 192.5 97.5)">ICE40UP5K-SG48ITR</text>
<text x="14" y="102.5">GND</text>
<text x="33.7" y="102.5">GND</text>
<text x="65.5" y="103.1">GND</text>
<text x="75" y="103.1">GND</text>
<text x="229.3" y="107.7">+5V</text>
<text x="15.3" y="109.6">+5V</text>
<text x="80.2" y="108.9">+3V3</text>
<text x="153.2" y="108.9">+1V2</text>
<text x="19.5" y="119.6">ORG</text>
<text x="38.8" y="116.6">+5V</text>
<text x="55.9" y="118.5">+BATT</text>
<text x="158.2" y="119.6">10u</text>
<text x="168.5" y="119.6">100n</text>
<text x="179.1" y="119.6">10u</text>
<text x="189.4" y="119.6">100n</text>
<text x="279.6" y="119.7">+3V3</text>
<text x="42.3" y="122.9">MCP73831-2-OT</text>
<text x="92" y="122.1">10K</text>
<text x="97.2" y="122.8">W25Q32JVZP</text>
<text x="112" y="122.3">+3V3</text>
<text x="142.4" y="124.8">+1V2</text>
<text x="177" y="124.8">+3V3</text>
<text x="198.2" y="122.7">ICE40UP5K-SG48ITR</text>
<text x="274.9" y="124.1">GND</text>
<text x="22.5" y="126.7">2K2</text>
<text x="153.1" y="127.9">GND</text>
<text x="159.8" y="129.8">100R</text>
<text x="29.4" y="137.3">10K</text>
<text x="55.3" y="133.5">10u</text>
<text x="114.8" y="134.9">100n</text>
<text x="157" y="135.4">100n</text>
<text x="182.4" y="138">100n</text>
<text x="186.6" y="134.8">CDBU0520</text>
<text x="217.2" y="135.5">GND</text>
<text x="151.8" y="143.8">GND</text>
<text x="237.7" y="143.9">+3V3</text>
<text x="25.5" y="145">GND</text>
<text x="38.2" y="145">GND</text>
<text x="50.2" y="145">GND</text>
<text x="111.8" y="145">GND</text>
<text x="177.2" y="145">GND</text>
<text x="223.1" y="148.3">+3V3</text>
<text x="257.5" y="149.5">2K2</text>
<text x="216.2" y="154.6">2K2</text>
<text x="244.4" y="152.1">GRN</text>
<text x="36.9" y="161.6">+BATT</text>
<text x="77.7" y="159.1">+3V3</text>
<text x="216.2" y="159">2K2</text>
<text x="244.4" y="160.3">GRN</text>
<text x="257.5" y="157.1">2K2</text>
<text x="30.3" y="165.4">JST_PH</text>
<text x="85" y="162.9">DSC6101CI1A</text>
<text x="216.2" y="163.5">2K2</text>
<text x="68" y="171.7">GND</text>
<text x="72.3" y="168.6">100n</text>
<text x="37.5" y="176.1">GND</text>
<text x="77.5" y="180">GND</text>
</g>
<g font-size="1.8" fill="#268bd2">
<text x="177.9" y="23.8">U4A</text>
<text x="210.3" y="23.8">U4B</text>
<text x="244.1" y="22.5">C24</text>
<text x="33.3" y="28.9">F1</text>
<text x="232.6" y="29.5">R5</text>
<text x="264.3" y="25.7">RN5A</text>
<text x="275.1" y="25.1">D7</text>
<text x="21.4" y="31.6">J1</text>
<text x="40.2" y="30.1">FB1</text>
<text x="142.9" y="30.9">C11</text>
<text x="262.5" y="38.9">D6</text>
<text x="240.1" y="42" transform="rotate(-90 240.1 42)">RN4C</text>
<text x="234" y="51.1">TP4</text>
<text x="244.6" y="50.3">D5</text>
<text x="262.6" y="56.3">RN3</text>
<text x="157.8" y="63">TP1</text>
<text x="111.9" y="78">U5</text>
<text x="178" y="76.5">U4C</text>
<text x="20.5" y="82.3">D2</text>
<text x="35.3" y="78.5">Q1</text>
<text x="66.2" y="81.8">U3</text>
<text x="142.8" y="83.6">C8</text>
<text x="160.3" y="82.7">TP2</text>
<text x="255.6" y="83.1">J3</text>
<text x="98.4" y="88.7">C5</text>
<text x="130.1" y="88">C6</text>
<text x="17.9" y="91.8">R1</text>
<text x="38.7" y="91.8">C1</text>
<text x="46.4" y="91.2">R4</text>
<text x="80" y="91.2">C4</text>
<text x="159.7" y="92.9">TP3</text>
<text x="19.7" y="117.3">D1</text>
<text x="92" y="119.8">RN1</text>
<text x="158.1" y="117.2">C10</text>
<text x="168.3" y="117.2">C16</text>
<text x="179.1" y="117.2">C18</text>
<text x="189.3" y="117.2">C22</text>
<text x="21.7" y="124.8">RN5D</text>
<text x="32.6" y="122.9">U1</text>
<text x="101.8" y="120.5">U2</text>
<text x="205.3" y="120.4">U4D</text>
<text x="55.2" y="131.2">C2</text>
<text x="114.5" y="129.8">C7</text>
<text x="160.8" y="127.9">R6</text>
<text x="186.8" y="131">D4</text>
<text x="29.3" y="135">R3</text>
<text x="156.9" y="133.1">C19</text>
<text x="182.3" y="135.7">C21</text>
<text x="245.3" y="147">D8</text>
<text x="256.7" y="147.6">RN4B</text>
<text x="215.4" y="152.7">RN4D</text>
<text x="245.3" y="155.2">D3</text>
<text x="256.7" y="155.2">RN4A</text>
<text x="73.2" y="161">C3</text>
<text x="89.7" y="160.6">X1</text>
<text x="215.4" y="161.6">RN5C</text>
<text x="215.4" y="157.1">RN5B</text>
<text x="30.8" y="163.5">J2</text>
</g>
<g font-size="1.8" fill="#b58900">
<text x="175.6" y="26.7">33</text>
<text x="214.3" y="26.7">22</text>
<text x="175.6" y="33">23</text>
<text x="175.6" y="30.5">25</text>
<text x="175.6" y="35.6">27</text>
<text x="214.8" y="33">7</text>
<text x="214.8" y="30.5">8</text>
<text x="26.8" y="37.5">1</text>
<text x="175.6" y="38.1">26</text>
<text x="175.6" y="40.6">28</text>
<text x="214.3" y="41.9">10</text>
<text x="214.8" y="36.8">6</text>
<text x="214.8" y="39.4">9</text>
<text x="273.9" y="40.7" transform="rotate(-90 273.9 40.7)">4</text>
<text x="26.8" y="45.1">2</text>
<text x="26.8" y="42.5">3</text>
<text x="26.8" y="47.6">4</text>
<text x="175.6" y="43.2">31</text>
<text x="175.6" y="45.7">32</text>
<text x="214.3" y="44.4">11</text>
<text x="214.3" y="47">12</text>
<text x="18.2" y="52.2" transform="rotate(-90 18.2 52.2)">6</text>
<text x="20.7" y="52.2" transform="rotate(-90 20.7 52.2)">5</text>
<text x="175.6" y="48.3">34</text>
<text x="175.6" y="53.3">35</text>
<text x="175.6" y="50.8">37</text>
<text x="214.3" y="52.1">13</text>
<text x="214.3" y="49.5">21</text>
<text x="268.9" y="48.4" transform="rotate(-90 268.9 48.4)">1</text>
<text x="270.1" y="53.4" transform="rotate(-90 270.1 53.4)">5</text>
<text x="272.7" y="53.4" transform="rotate(-90 272.7 53.4)">6</text>
<text x="273.9" y="48.4" transform="rotate(-90 273.9 48.4)">2</text>
<text x="275.2" y="53.4" transform="rotate(-90 275.2 53.4)">7</text>
<text x="277.7" y="53.4" transform="rotate(-90 277.7 53.4)">8</text>
<text x="279" y="48.4" transform="rotate(-90 279 48.4)">3</text>
<text x="175.6" y="55.9">36</text>
<text x="175.6" y="58.4">43</text>
<text x="214.3" y="59.7">18</text>
<text x="214.3" y="57.1">19</text>
<text x="214.3" y="54.6">20</text>
<text x="175.6" y="61">38</text>
<text x="175.6" y="63.5">42</text>
<text x="214.3" y="62.2">14</text>
<text x="214.3" y="64.8">17</text>
<text x="270.1" y="61.1" transform="rotate(-90 270.1 61.1)">4</text>
<text x="272.7" y="61.1" transform="rotate(-90 272.7 61.1)">3</text>
<text x="275.2" y="61.1" transform="rotate(-90 275.2 61.1)">2</text>
<text x="277.7" y="61.1" transform="rotate(-90 277.7 61.1)">1</text>
<text x="175.6" y="66">39</text>
<text x="175.6" y="68.6">40</text>
<text x="175.6" y="71.1">41</text>
<text x="214.3" y="67.3">15</text>
<text x="214.3" y="69.8">16</text>
<text x="33.9" y="75.7" transform="rotate(-90 33.9 75.7)">3</text>
<text x="25.6" y="80.5">1</text>
<text x="33.9" y="83.3" transform="rotate(-90 33.9 83.3)">2</text>
<text x="103.7" y="83.8">1</text>
<text x="121.4" y="83.8">5</text>
<text x="175.6" y="83.2">46</text>
<text x="176" y="79.4">1</text>
<text x="60.5" y="87">1</text>
<text x="60.5" y="89.5">3</text>
<text x="73.2" y="87">5</text>
<text x="103.7" y="88.9">3</text>
<text x="175.6" y="88.3">44</text>
<text x="175.6" y="85.7">47</text>
<text x="243.5" y="88.9">17</text>
<text x="267.6" y="88.9">16</text>
<text x="112.8" y="93.4" transform="rotate(-90 112.8 93.4)">2</text>
<text x="175.6" y="93.3">45</text>
<text x="175.6" y="90.8">48</text>
<text x="176" y="95.9">2</text>
<text x="243.5" y="91.4">18</text>
<text x="243.5" y="94">19</text>
<text x="267.6" y="94">14</text>
<text x="267.6" y="91.4">15</text>
<text x="67.1" y="96.6" transform="rotate(-90 67.1 96.6)">2</text>
<text x="176" y="101">3</text>
<text x="176" y="98.4">4</text>
<text x="243.5" y="96.5">20</text>
<text x="243.5" y="99.1">21</text>
<text x="243.5" y="101.6">22</text>
<text x="267.6" y="101.6">11</text>
<text x="267.6" y="99.1">12</text>
<text x="267.6" y="96.5">13</text>
<text x="243.5" y="104.1">23</text>
<text x="243.5" y="106.7">24</text>
<text x="267.6" y="104.1">10</text>
<text x="268.1" y="106.7">9</text>
<text x="243.5" y="109.2">25</text>
<text x="243.5" y="111.8">26</text>
<text x="268.1" y="111.8">7</text>
<text x="268.1" y="109.2">8</text>
<text x="83.4" y="116.9" transform="rotate(-90 83.4 116.9)">8</text>
<text x="86" y="116.9" transform="rotate(-90 86 116.9)">7</text>
<text x="88.5" y="116.9" transform="rotate(-90 88.5 116.9)">6</text>
<text x="91.1" y="116.9" transform="rotate(-90 91.1 116.9)">5</text>
<text x="243.5" y="114.3">27</text>
<text x="243.5" y="116.8">28</text>
<text x="268.1" y="119.4">4</text>
<text x="268.1" y="116.8">5</text>
<text x="268.1" y="114.3">6</text>
<text x="30.6" y="125.7">1</text>
<text x="39.8" y="122.7" transform="rotate(-90 39.8 122.7)">4</text>
<text x="48.4" y="125.7">3</text>
<text x="83.4" y="124.6" transform="rotate(-90 83.4 124.6)">1</text>
<text x="86" y="124.6" transform="rotate(-90 86 124.6)">2</text>
<text x="88.5" y="124.6" transform="rotate(-90 88.5 124.6)">3</text>
<text x="91.1" y="124.6" transform="rotate(-90 91.1 124.6)">4</text>
<text x="268.1" y="124.5">2</text>
<text x="268.1" y="121.9">3</text>
<text x="30.6" y="130.8">5</text>
<text x="94.8" y="126.4">1</text>
<text x="94.8" y="131.4">5</text>
<text x="94.8" y="128.9">6</text>
<text x="110" y="126.4">8</text>
<text x="197.2" y="131.4">24</text>
<text x="197.2" y="128.9">29</text>
<text x="197.6" y="126.4">5</text>
<text x="214.9" y="128.9">49</text>
<text x="268.1" y="127">1</text>
<text x="39.8" y="135.4" transform="rotate(-90 39.8 135.4)">2</text>
<text x="94.8" y="134">2</text>
<text x="94.8" y="136.5">3</text>
<text x="110" y="136.5">4</text>
<text x="94.8" y="139.1">7</text>
<text x="110" y="139.1">9</text>
<text x="34.4" y="167">1</text>
<text x="81.4" y="166.4">4</text>
<text x="99.2" y="166.4">3</text>
<text x="34.4" y="169.5">2</text>
<text x="81.4" y="170.2">1</text>
<text x="81.4" y="174">2</text>
</g>
<g font-size="1.8" fill="#cb4b16">
<text x="178.3" y="27.6">VCCIO_0</text>
<text x="203.1" y="27.6">SPI_VCCIO1</text>
<text x="81.6" y="35.2">ICE_SCK</text>
<text x="178.3" y="33.9">IOT_37a</text>
<text x="178.3" y="31.4">IOT_36b</text>
<text x="206.3" y="31.4">CRESET</text>
<text x="207.1" y="33.9">CDONE</text>
<text x="20.1" y="38.3">VBUS</text>
<text x="74.5" y="38.3">FLASH_MOSI|IO0</text>
<text x="74.5" y="41.5">FLASH_MISO|IO1</text>
<text x="178.3" y="39">IOT_39a</text>
<text x="178.3" y="36.4">IOT_38b</text>
<text x="178.3" y="41.5">IOT_41a</text>
<text x="206.3" y="37.7">IOB_13b</text>
<text x="206.4" y="40.3">IOB_16a</text>
<text x="22.7" y="43.4">D+</text>
<text x="63.1" y="42.2">USB_P</text>
<text x="63.1" y="47.2">USB_N</text>
<text x="79" y="46.6">ICE_CDONE</text>
<text x="83" y="44.1">ICE_SS</text>
<text x="178.3" y="44.1">IOT_42b</text>
<text x="178.3" y="46.6">IOT_43a</text>
<text x="206.3" y="47.9">IOB_22b</text>
<text x="206.4" y="42.8">IOB_18a</text>
<text x="206.4" y="45.3">IOB_20a</text>
<text x="19" y="49.4" transform="rotate(-90 19 49.4)">Shield</text>
<text x="21.6" y="49.4" transform="rotate(-90 21.6 49.4)">GND</text>
<text x="23.2" y="48.5">ID</text>
<text x="78.2" y="49.1">ICE_CRESET</text>
<text x="178.3" y="49.1">IOT_44b</text>
<text x="178.3" y="51.7">IOT_45a_G1</text>
<text x="206.3" y="50.4">IOB_23b</text>
<text x="206.4" y="53">IOB_24a</text>
<text x="63.1" y="56.1">CLK</text>
<text x="80.9" y="54.9">RX_FPGA</text>
<text x="81.1" y="56.8">TX_FPGA</text>
<text x="178.3" y="54.2">IOT_46b_G0</text>
<text x="178.3" y="56.8">IOT_48b</text>
<text x="178.3" y="59.3">IOT_49a</text>
<text x="203" y="55.5">IOB_25b_G3</text>
<text x="206.3" y="58">IOB_29b</text>
<text x="178.3" y="61.8">IOT_50b</text>
<text x="178.3" y="64.4">IOT_51a</text>
<text x="199" y="63.1">IOB_32a_SPI_SO</text>
<text x="199.8" y="65.7">IOB_33b_SPI_SI</text>
<text x="206.3" y="60.6">IOB_31b</text>
<text x="178.3" y="66.9">RGB0</text>
<text x="178.3" y="69.5">RGB1</text>
<text x="197.9" y="68.2">IOB_34a_SPI_SCK</text>
<text x="199.1" y="70.7">IOB_35b_SPI_SS</text>
<text x="178.3" y="72">RGB2</text>
<text x="178.3" y="80.3">VCCIO_2</text>
<text x="62.5" y="87.9">VIN</text>
<text x="67.2" y="87.9">VOUT</text>
<text x="105.9" y="84.7">IN</text>
<text x="105.9" y="89.8">EN</text>
<text x="116.4" y="84.7">OUT</text>
<text x="178.3" y="89.1">IOB_3b_G6</text>
<text x="178.3" y="84.1">IOB_0a</text>
<text x="178.3" y="86.6">IOB_2a</text>
<text x="246.8" y="89.8">IO11|SDA</text>
<text x="263.8" y="89.8">NC</text>
<text x="62.5" y="90.4">EN</text>
<text x="67.9" y="94.6" transform="rotate(-90 67.9 94.6)">GND</text>
<text x="113.7" y="91.2" transform="rotate(-90 113.7 91.2)">GND</text>
<text x="178.3" y="94.2">IOB_5b</text>
<text x="178.3" y="91.7">IOB_4a</text>
<text x="246.8" y="92.3">IO12|SCL</text>
<text x="246.8" y="94.9">IO13</text>
<text x="259.7" y="92.3">IO10|TX</text>
<text x="260.5" y="94.9">IO9|RX</text>
<text x="178.3" y="96.8">IOB_6a</text>
<text x="178.3" y="101.8">IOB_9b</text>
<text x="178.3" y="99.3">IOB_8a</text>
<text x="246.8" y="97.4">IO14</text>
<text x="246.8" y="99.9">IO15</text>
<text x="258.4" y="99.9">IO7|MOSI</text>
<text x="258.4" y="97.4">IO8|MISO</text>
<text x="246.8" y="102.5">IO16</text>
<text x="246.8" y="105">IO17</text>
<text x="246.8" y="107.6">IO18</text>
<text x="259.2" y="102.5">IO6|SCK</text>
<text x="263.5" y="105">IO5</text>
<text x="263.5" y="107.6">IO4</text>
<text x="246.8" y="110.1">IO19</text>
<text x="246.8" y="112.6">VBUS</text>
<text x="263.5" y="112.6">IO2</text>
<text x="263.5" y="110.1">IO3</text>
<text x="246.8" y="115.2">EN</text>
<text x="246.8" y="117.7">VBAT</text>
<text x="263.5" y="117.7">IO0</text>
<text x="263.5" y="115.2">IO1</text>
<text x="262.2" y="122.8">ARef</text>
<text x="262.4" y="120.3">GND</text>
<text x="263.2" y="125.3">3V3</text>
<text x="33.4" y="126.6">STAT</text>
<text x="33.4" y="131.7">PROG</text>
<text x="41.8" y="126.6">VBAT</text>
<text x="97" y="127.2">CS</text>
<text x="97" y="129.8">CLK</text>
<text x="105" y="127.2">VCC</text>
<text x="199.9" y="129.8">VCCPLL</text>
<text x="199.9" y="127.2">VCC</text>
<text x="210.2" y="129.8">GND</text>
<text x="261.7" y="127.9">nRST</text>
<text x="40.6" y="132.6" transform="rotate(-90 40.6 132.6)">VSS VDD</text>
<text x="97" y="134.9">DO(IO1)</text>
<text x="97" y="137.4">IO2</text>
<text x="97" y="132.3">DI(IO0)</text>
<text x="104.8" y="137.4">GND</text>
<text x="199.9" y="132.3">VPP_2V5</text>
<text x="97" y="139.9">IO3</text>
<text x="106.3" y="139.9">EP</text>
<text x="84.2" y="167.3">VDD</text>
<text x="93.7" y="167.3">OUT</text>
<text x="84.2" y="171.1">OE/STBY</text>
<text x="84.2" y="174.9">GND</text>
</g>
<g font-size="1.8" fill="#2aa198">
<text x="255.3" y="26.7">nLED</text>
<text x="98.6" y="34.3">FLASH_SCK</text>
<text x="163.2" y="30.5">IO_0</text>
<text x="163.2" y="33">UART_RX</text>
<text x="163.2" y="35.6">IO_2</text>
<text x="217" y="30.5">nICE_CRESET</text>
<text x="218.9" y="33">ICE_CDONE</text>
<text x="33.5" y="41.3">USB_P</text>
<text x="94.5" y="37.5">FLASH_MOSI|IO0</text>
<text x="94.5" y="40.6">FLASH_MISO|IO1</text>
<text x="163.2" y="40.6">IO_3</text>
<text x="163.2" y="38.1">IO_1</text>
<text x="224.4" y="36.8">IO_15</text>
<text x="224.4" y="39.4">IO_16</text>
<text x="224.4" y="41.9">IO_17</text>
<text x="33.4" y="46.3">USB_N</text>
<text x="98.9" y="45.7">ICE_CDONE</text>
<text x="100" y="43.2">FLASH_SS</text>
<text x="163.2" y="45.7">IO_6</text>
<text x="163.2" y="43.2">IO_5</text>
<text x="224.4" y="47">IO_19</text>
<text x="224.4" y="44.4">IO_18</text>
<text x="97" y="48.3">nICE_CRESET</text>
<text x="100.9" y="54">UART_RX</text>
<text x="163.2" y="50.8">IO_7</text>
<text x="163.2" y="53.3">ICE_CLK</text>
<text x="221.1" y="49.5">UART_TX</text>
<text x="52.7" y="55.2">ICE_CLK</text>
<text x="101.1" y="55.9">UART_TX</text>
<text x="163.2" y="58.4">IO_9</text>
<text x="163.2" y="55.9">IO_4</text>
<text x="163.2" y="61">IO_8</text>
<text x="218.3" y="64.8">FLASH_MISO|IO1</text>
<text x="218.3" y="62.2">FLASH_MOSI|IO0</text>
<text x="163.2" y="66">nLED_BLU</text>
<text x="163.2" y="68.6">nLED_GRN</text>
<text x="163.2" y="71.1">nLED_RED</text>
<text x="222.4" y="67.3">FLASH_SCK</text>
<text x="223.8" y="69.8">FLASH_SS</text>
<text x="268.4" y="73.9" transform="rotate(-90 268.4 73.9)">nLED_RED</text>
<text x="273.4" y="73.9" transform="rotate(-90 273.4 73.9)">nLED_GRN</text>
<text x="276" y="73.9" transform="rotate(-90 276 73.9)">nLED_BLU</text>
<text x="52.1" y="89.5">LDO_EN</text>
<text x="168.3" y="88.3">IO_10</text>
<text x="168.3" y="85.7">nLED</text>
<text x="236.2" y="88.9">IO_11</text>
<text x="168.3" y="90.8">IO_11</text>
<text x="168.3" y="95.9">IO_12</text>
<text x="236.2" y="91.4">IO_12</text>
<text x="236.2" y="94">IO_13</text>
<text x="272" y="91.4">IO_10</text>
<text x="273" y="94">IO_9</text>
<text x="168.3" y="101">IO_13</text>
<text x="168.3" y="98.4">IO_14</text>
<text x="236.2" y="96.5">IO_14</text>
<text x="236.2" y="101.6">IO_16</text>
<text x="236.2" y="99.1">IO_15</text>
<text x="273" y="96.5">IO_8</text>
<text x="273" y="101.6">IO_6</text>
<text x="273" y="99.1">IO_7</text>
<text x="236.2" y="106.7">IO_18</text>
<text x="236.2" y="104.1">IO_17</text>
<text x="273" y="106.7">IO_4</text>
<text x="273" y="104.1">IO_5</text>
<text x="228.9" y="114">+BATT LDO_EN</text>
<text x="236.2" y="109.2">IO_19</text>
<text x="273" y="111.8">IO_2</text>
<text x="273" y="109.2">IO_3</text>
<text x="273" y="116.8">IO_0</text>
<text x="273" y="114.3">IO_1</text>
<text x="65.4" y="128.9">ICE_SCK</text>
<text x="65.4" y="126.4">ICE_SS</text>
<text x="65.4" y="131.4">FLASH_MOSI|IO0</text>
<text x="270.4" y="127">nICE_CRESET</text>
<text x="65.4" y="134">FLASH_MISO|IO1</text>
<text x="65.4" y="136.5">FLASH_nWP|IO2</text>
<text x="65.4" y="139.1">FLASH_nHOLD|IO3</text>
<text x="266" y="148.6">UART_RX</text>
<text x="266.2" y="156.2">UART_TX</text>
<text x="102.3" y="166.4">ICE_CLK</text>
</g>
<g font-size="1.8">
<text x="61.6" y="31.9">Sheet: FTDI Programmer / UART</text>
<text x="61.6" y="60">File: ftdi.sch</text>
</g>
<g font-size="1.8" fill="#93a1a1">
<text x="269.3" y="46.6" transform="rotate(-90 269.3 46.6)">R</text>
<text x="274.4" y="46.7" transform="rotate(-90 274.4 46.7)">G</text>
<text x="279.5" y="46.6" transform="rotate(-90 279.5 46.6)">B</text>
</g>
</svg>
